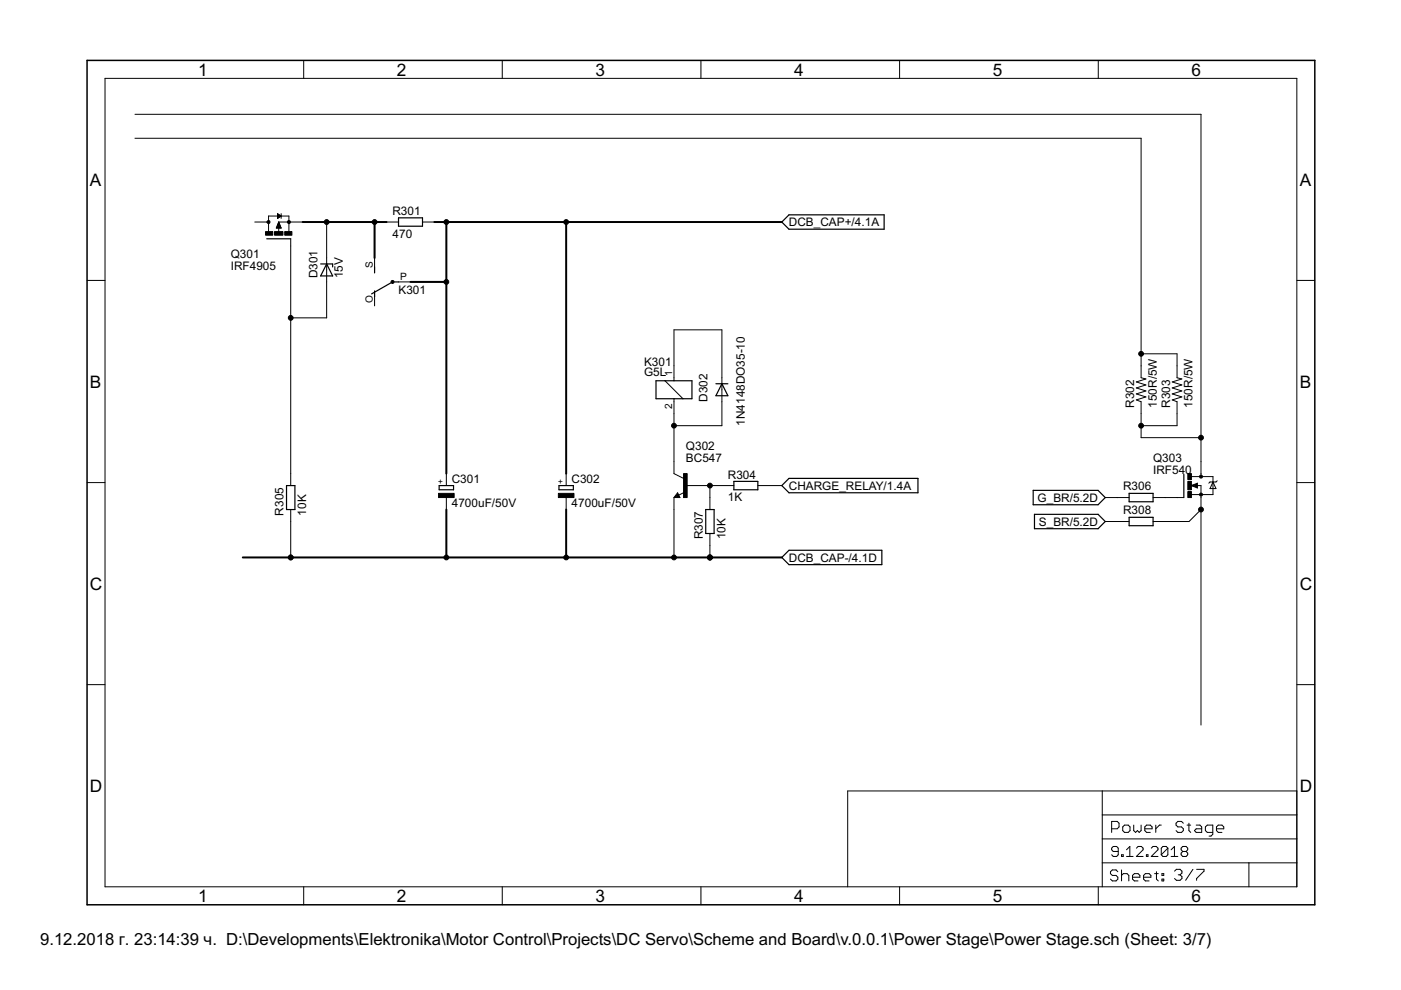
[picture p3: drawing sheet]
<svg xmlns="http://www.w3.org/2000/svg" width="297mm" height="210mm" viewBox="0 0 297 210" stroke-linecap="round" stroke-linejoin="round" font-family="sans-serif">
<g fill="#000" stroke="#000" stroke-width=".25">
<path d="M56.6 50.6h5zM68 56h1.3zM68 58.5h2.5zM69.3 56l-1.3 2.5zM69.3 56h1.2zM69.3 56l1.2 2.5zM70.5 56v.6zM79.4 56.6v1.3zM78.8 62.3l4.4-2.5zM83.2 59.8h1.3zM84.5 48h5.1zM84.5 46.2v1.8z"/>
<path d="M84.5 46.2h5.1zM89.6 46.2v1.8zM165.8 47.1l1.5-1.5zM165.8 47.1l1.5 1.5zM167.3 45.6h20.2zM167.3 48.6h20.2zM187.5 45.6v3zM79.4 61.7v1.2zM139.1 80.7v3.8zM139.1 80.7h1.9zM141 80.7h1.9zM139.1 84.5h3.8z"/>
<path d="M142.9 80.7h3.8zM142.9 84.5h1.9zM144.8 84.5h1.9zM146.7 80.7v3.8zM153.1 81.4l-1.3 2.5zM153.1 81.4l1.2 2.5zM151.8 81.4h1.3zM153.1 81.4h1.2zM151.8 83.9h2.5zM60.7 103v5zM62.5 103v5zM60.7 103h1.8z"/>
<path d="M60.7 108h1.8zM93.1 103.8h3.1zM93.1 103v.8zM93.1 103h3.1zM96.2 103v.8zM118.5 103.8h3.1zM118.5 103v.8zM118.5 103h3.1zM121.6 103v.8zM143.7 104.7l-.5 .7zM143.7 105l-.2 .2zM143.7 104.7l.2 .5z"/>
<path d="M143.2 105.4h.7zM143.5 105.2h.4zM149.6 108v5.1zM149.6 108h1.8zM149.6 113.1h1.8zM151.4 108v5.1zM155.6 102.1h5.1zM155.6 102.1v1.7zM155.6 103.8h5.1zM160.7 102.1v1.7zM165.8 118.2l1.5-1.5zM165.8 118.2l1.5 1.5z"/>
<path d="M165.8 103l1.5-1.6zM165.8 103l1.5 1.5zM167.3 116.7h19.7zM167.3 119.7h19.7zM167.3 101.4h27.3zM167.3 104.5h27.3zM187 116.7v3zM194.6 101.4v3.1zM219.1 104v3zM219.3 109.1v3zM219.1 107h13.7zM219.1 104h13.7z"/>
<path d="M219.3 112.1h13.5zM219.3 109.1h13.5zM234.3 105.5l-1.5 1.5zM232.8 104l1.5 1.5zM234.3 110.6l-1.5 1.5zM232.8 109.1l1.5 1.5zM239.4 106.4h5.1zM239.4 104.6v1.8zM239.4 111.5h5.1zM239.4 109.7v1.8zM239.4 104.6h5.1zM244.5 104.6v1.8z"/>
<path d="M239.4 109.7h5.1zM244.5 109.7v1.8zM251 100.5v5z"/>
</g>
<g fill="#000" stroke="#000" stroke-width=".21">
<path d="M22.3 16.6v171.4zM64.4 12.8v3.8zM106.5 12.8v3.8zM148.6 12.8v3.8zM190.7 12.8v3.8zM232.9 12.8v3.8zM22.3 16.6h252.7zM28.6 24.2h226zM28.6 29.3h213.3zM241.9 29.3v45.7zM254.6 24.2v68.6zM18.5 59.5h3.8z"/>
<path d="M54 47.1h2.6zM56.9 47.1v2zM56.6 47.1h.3zM56.9 45.8h2.1zM56.9 45.8v1.3zM59.1 47.1l-.5 1.2zM58.6 48.3h1zM58.6 48.2h.9zM58.7 48.1h.8zM58.7 48h.8zM58.8 47.9h.6zM58.8 47.8h.6z"/>
<path d="M58.8 45.3v1zM58.8 45.3l.8 .5zM58.8 46.2h.3zM58.8 46.1h.4zM58.8 45.9h.6zM58.8 45.8h.8zM58.8 45.7h.6zM58.8 45.6h.4zM58.8 45.5h.3zM58.9 47.6h.4zM58.9 47.5h.4zM59 47.4h.2z"/>
<path d="M59 47.3h.2zM59.1 47.1v2.1zM59.1 47.1l.5 1.2zM59.1 47.1h2.2zM58.8 46.3l.8-.5zM59.6 45.8v.5zM59.6 45.3v.5zM59.6 45.8h1.7zM61.3 45.8v1.3zM61.3 47.1v2zM61.6 50.6v1.6zM61.3 47.1h.3z"/>
<path d="M61.6 52.2v15.2zM61.6 47.1h2.6zM69.3 57.2v2.6zM69.3 54.7v2.5zM69.3 47.1v7.6zM69.3 59.8v7.6zM79.4 54.7v2.5zM82 47.1h2.5zM84.5 59.8h2.5zM89.6 47.1h2.5zM275 59.5h3.8zM61.6 67.4v33z"/>
<path d="M61.6 67.4h7.7zM79.4 62.3v2.6zM142.9 77.6v2.5zM142.9 69.9v7.7zM142.9 69.9h10.2zM153.1 69.9v10.2zM241.9 77.6v2.5zM241.9 75v2.6zM249.6 77.6v2.5zM249.6 75v2.6zM241.9 75h7.7zM142.9 85.2v2.5z"/>
<path d="M142.9 84.5v.7zM142.9 80.1v.6zM142.9 97.9v2.5zM142.9 87.7v2.6zM142.9 90.3v7.6zM142.9 90.3h10.2zM141 80.7l3.8 3.8zM153.1 82.6v2.6zM153.1 80.1v2.5zM153.1 85.2v5.1zM240.9 84.8l2.1-.6zM240.9 83.5l2.1-.6z"/>
<path d="M240.9 82.3l2.1-.7zM240.9 81l2.1-.7zM241.9 85.2v2.5zM240.9 84.8l1 .4zM241.9 87.7v2.6zM241.9 90.3v2.5zM241.9 92.8h12.7zM240.9 83.5l2.1 .7zM240.9 82.3l2.1 .6zM240.9 81l2.1 .6zM241.9 80.1l1.1 .2zM248.5 84.8l2.1-.6z"/>
<path d="M248.5 83.5l2.1-.6zM248.5 82.3l2.1-.7zM248.5 81l2.1-.7zM249.6 85.2v2.5zM248.5 84.8l1.1 .4zM249.6 87.7v2.6zM241.9 90.3h7.7zM248.5 83.5l2.1 .7zM248.5 82.3l2.1 .6zM248.5 81l2.1 .6zM249.6 80.1l1 .2zM254.6 97.9v2.5z"/>
<path d="M254.6 92.8v5.1zM18.5 102.3h3.8zM61.6 100.4v2.6zM61.6 108v2.6zM61.6 110.6v7.6zM94.6 105.5v2.5zM94.6 100.4v2.6zM120 105.5v2.5zM120 100.4v2.6zM142.9 105.5v2.5zM142.9 100.4l2 1zM142.9 105.5h1.3z"/>
<path d="M142.9 108v10.2zM143.7 104.5l-.8 1zM143.9 105l1.2-.6zM143.7 104.5l.5 1zM145.4 103h2.6zM150.5 105.5v2.5zM150.5 113.1v2.6zM150.5 115.7v2.5zM150.5 103v2.5zM148 103h2.5zM153.1 103h2.5zM150.5 103h2.6z"/>
<path d="M160.7 103h2.5zM163.2 103h2.6zM234.3 105.5h2.6zM234.3 110.6h2.6zM236.9 105.5h2.5zM236.9 110.6h2.5zM244.5 105.5h2.5zM244.5 110.6h2.5zM247 105.5h2.6zM247 110.6h5.1zM249.6 105.5h1.4zM252.1 110.6l2.5-2.6z"/>
<path d="M252.6 104.9h2zM252.6 103l1.3 .5zM253.7 103h.9zM253.9 102.4v1.1zM252.6 103l1.3-.6zM254.6 105.5v2.5zM252.6 101h2zM254.6 103v1.9zM254.6 100.4v.6zM254.6 101h2.6zM254.6 104.9v.6zM256.5 103.6h1.3z"/>
<path d="M256.5 102.2h.7zM256.5 102.2l-.2 .2zM257.2 101v1.2zM257.2 102.2v2.7zM254.6 104.9h2.6zM257.2 102.2l-.7 1.4zM257.2 102.2h.6zM257.2 102.2l.6 1.4zM257.8 102.2l.3-.3zM275 102.3h3.8zM18.5 145.2h3.8zM254.6 108v45.7z"/>
<path d="M275 145.2h3.8zM179.7 167.7h54zM233.7 167.7h41.3zM233.7 177.9h41.3zM233.7 172.8v5.1zM233.7 172.8h41.3zM233.7 167.7v5.1zM235.7 174.2v2.3zM235.7 174.2h1.2zM235.7 179.8v.4zM236 179.5l-.3 .3zM236 179.5h.7z"/>
<path d="M236.9 174.2l.4 .3zM235.7 175.7h1.2zM236.7 179.5l.4 .3zM237.3 174.5v.8zM237.3 175.3l-.4 .4zM238 175.3v.8zM238 176.1l.4 .4zM238.4 176.5h.8zM238 175.3l.4-.4zM239.2 176.5l.4-.4zM238.4 174.9h.8zM239.5 179.5v2.1z"/>
<path d="M239.6 175.3v.8zM239.2 174.9l.4 .4zM240.4 174.9v1.2zM240.4 176.1l.4 .4zM240.8 176.5l.4-.4zM241.2 176.1l.3 .4zM241.3 179.5l-.4 .3zM241.5 176.5l.4-.4zM241.9 174.9v1.2zM241.3 179.5h.7zM242 179.5l.4 .3zM242.7 175.3v.8z"/>
<path d="M242.7 175.3l.4-.4zM242.7 176.1l.4 .4zM243.1 174.9h.8zM243.1 176.5h.8zM243.9 174.9l.4 .4zM244.3 175.3v.4zM242.7 175.7h1.6zM244.5 179.5l-.4 .3zM245 174.9v1.6zM245 175.7l.8-.8zM244.5 179.5h.7zM245.2 179.5l.3 .3z"/>
<path d="M245.8 174.9h.4zM246.5 179.5l-.3 .3zM246.5 179.5h.8zM247.3 179.5l.3 .3zM247.6 179.8v1.4zM249 179.5v2.1zM249.3 174.5v.4zM249.3 174.9l.4 .4zM249.3 174.5l.4-.3zM249.7 175.3h.8zM249.3 176.1l.4 .4zM250.8 179.5l-.4 .3z"/>
<path d="M249.7 174.2h.8zM250.5 175.3l.4 .4zM249.7 176.5h.8zM250.8 179.5h.7zM250.5 174.2l.4 .3zM250.9 175.7v.4zM250.9 176.1l-.4 .4zM251.5 179.5l.3 .3zM251.7 174.9h.8zM251.8 179.8v.4zM252.1 174.5v1.6zM252.1 176.1l.4 .4z"/>
<path d="M253.2 176.1l.4-.4zM253.6 174.9h.8zM253.2 176.1l.4 .4zM253.6 175.7h1.2zM254.4 174.9l.4 .4zM254.8 175.3v1.2zM253.6 176.5h1.2zM255.6 175.3v.8zM255.6 176.1l.4 .4zM255.6 175.3l.4-.4zM256 176.5h1.1zM256.3 177.3h.5z"/>
<path d="M256.8 177.3l.3-.4zM257.1 174.9v2zM256 174.9h1.1zM257.9 175.3v.8zM257.9 175.3l.4-.4zM257.9 176.1l.4 .4zM258.3 174.9h.8zM258.3 176.5h.8zM259.1 174.9l.4 .4zM259.5 175.3v.4zM257.9 175.7h1.6zM275 172.8v5.1z"/>
<path d="M275 167.7v5.1zM22.3 188h252.7zM64.4 188v3.8zM106.5 188v3.8zM148.6 188v3.8zM179.7 167.7v20.3zM190.7 188v3.8zM232.9 188v3.8zM233.7 182.9v5.1zM233.7 177.9v5zM235.4 184.8v.4zM235.4 185.2l.4 .4z"/>
<path d="M235.7 181.2l.3 .4zM235.7 180.2l.3 .3zM235.4 184.8l.4-.4zM235.8 185.6h.8zM235.4 186.4l.4 .4zM236 181.6h.7zM236 180.5h1.1zM235.8 184.4h.8zM236.6 185.6l.4 .4zM235.8 186.8h.8zM237.1 181.2l-.4 .4zM236.6 184.4l.4 .4z"/>
<path d="M237 186v.4zM237 186.4l-.4 .4zM237.1 179.8v1.4zM237.8 181.2v.4zM237.8 181.2h.3zM237.8 184.4v2.4zM237.8 185.6l.4-.4zM238.1 181.2v.4zM237.8 181.6h.3zM238.2 185.2h.8zM238.8 180.2l.7-.7zM238.8 181.6h1.4z"/>
<path d="M239 185.2l.3 .4zM239.3 185.6v1.2zM240.1 185.6v.8zM240.1 185.6l.4-.4zM240.1 186.4l.4 .4zM240.5 185.2h.8zM240.9 181.6l1.5-1.4zM240.5 186.8h.8zM241.3 185.2l.4 .4zM241.7 185.6v.4zM240.1 186h1.6zM240.9 181.6h1.5z"/>
<path d="M242.4 179.8v.4zM242.5 185.6v.8zM242.5 185.6l.3-.4zM242.5 186.4l.3 .4zM242.8 185.2h.8zM243.1 181.2v.4zM243.1 181.2h.3zM243.4 181.2v.4zM243.1 181.6h.3zM242.8 186.8h.8zM243.6 185.2l.4 .4zM244 185.6v.4z"/>
<path d="M242.5 186h1.5zM244.1 181.6l1.4-1.4zM244.8 185.2h.8zM245.2 184.8v1.6zM245.2 186.4l.4 .4zM244.1 181.6h1.4zM245.5 179.8v.4zM246.2 179.8v1.4zM246.2 181.2l1.4-1.4zM246.4 185.2h.3zM246.4 185.2v.4zM246.4 186.4h.3z"/>
<path d="M246.4 186.4v.4zM246.2 181.2l.3 .4zM246.7 185.2v.4zM246.4 185.6h.3zM246.7 186.4v.4zM246.4 186.8h.3zM246.5 181.6h.8zM247.6 181.2l-.3 .4zM248.3 180.2l.7-.7zM248.3 181.6h1.4zM249 184.7l.4-.4zM249.4 184.3h.8z"/>
<path d="M249 186.3l.4 .3zM250.2 184.3l.4 .4zM249.8 185.5h.4zM250.2 185.5l.4 .4zM249.4 186.6h.8zM250.4 180.9v.3zM250.8 180.5l-.4 .4zM250.4 179.8v.4zM250.6 184.7v.4zM250.2 185.5l.4-.4zM250.6 185.9v.4zM250.2 186.6l.4-.3z"/>
<path d="M250.4 181.2l.4 .4zM250.4 180.2l.4 .3zM250.8 180.5h.7zM252.9 184.3l-1.5 2.3zM251.5 180.5l.3 .4zM250.8 181.6h.7zM251.8 180.2l-.3 .3zM251.8 180.9v.3zM251.8 181.2l-.3 .4zM253.7 184.3h1.6zM253.7 186.3v.3zM255.3 184.3v.4z"/>
<path d="M255.3 184.7l-1.6 1.6zM264.8 182.9v5.1zM264.8 182.9h10.2zM233.7 182.9h31.1zM275 182.9v5.1zM275 177.9v5zM275 16.6v171.4z"/>
<circle cx="56.9" cy="47.1" r=".33"/>
<circle cx="61.2" cy="47.1" r=".33"/>
<circle cx="69.3" cy="47.1" r=".51"/>
<circle cx="79.4" cy="47.1" r=".51"/>
<circle cx="83.2" cy="59.8" r=".33"/>
<circle cx="94.6" cy="59.8" r=".51"/>
<circle cx="94.6" cy="47.1" r=".51"/>
<circle cx="120" cy="47.1" r=".51"/>
<circle cx="61.6" cy="67.4" r=".51"/>
<circle cx="241.9" cy="75" r=".51"/>
<circle cx="142.9" cy="90.3" r=".51"/>
<circle cx="241.9" cy="90.3" r=".51"/>
<circle cx="254.6" cy="92.8" r=".51"/>
<circle cx="61.6" cy="118.2" r=".51"/>
<circle cx="94.6" cy="118.2" r=".51"/>
<circle cx="120" cy="118.2" r=".51"/>
<circle cx="142.9" cy="118.2" r=".51"/>
<circle cx="150.5" cy="103" r=".51"/>
<circle cx="150.5" cy="118.2" r=".51"/>
<circle cx="254.6" cy="108" r=".51"/>
<circle cx="254.6" cy="101" r=".33"/>
<circle cx="254.6" cy="104.8" r=".33"/>
</g>
<path d="M56.3 49.1h1.5v.8h-1.5zM58.2 49.1h1.8v.8h-1.8zM60.4 49.1h1.5v.8h-1.5zM93 104.6h3.3v.9h-3.3zM118.4 104.6h3.3v.9h-3.3zM144.9 100.4h.8v5.1h-.8zM251.8 104.2h.8v1.3h-.8zM251.8 100.4h.8v1.3h-.8zM251.8 102.1h.8v1.7h-.8z" fill="#000" stroke="#000" stroke-width=".21"/>
<path d="M18.5 12.8v179zM18.5 12.8h260.3zM252.9 103l.8 .2zM252.9 103l.8-.3zM253.7 103v.2zM253.5 103h.2zM18.5 191.8h260.3zM278.8 12.8v179z" fill="#000" stroke="#000" stroke-width=".32"/>
<g fill="#000" stroke="#000" stroke-width=".42">
<path d="M64.2 47.1h5.1zM69.3 47.1h10.1zM79.4 47.1h2.6zM79.4 47.1v7.6zM87 59.8h7.6zM92.1 47.1h2.5zM94.6 47.1v12.7zM94.6 47.1h25.4zM120 47.1h45.8zM51.5 118.2h10.1zM94.6 108v10.2zM61.6 118.2h33z"/>
<path d="M94.6 59.8v40.6zM120 108v10.2zM94.6 118.2h25.4zM120 47.1v53.3zM120 118.2h22.9zM142.9 118.2h7.6zM150.5 118.2h15.3z"/>
</g>
<g font-size="4.1">
<text x="42" y="16">1</text>
<text x="84.1" y="16">2</text>
<text x="126.3" y="16">3</text>
<text x="168.4" y="16">4</text>
<text x="210.5" y="16">5</text>
<text x="252.6" y="16">6</text>
<text x="19.1" y="39.3">A</text>
<text x="275.6" y="39.3">A</text>
<text x="19.1" y="82.2">B</text>
<text x="275.6" y="82.2">B</text>
<text x="19.1" y="125">C</text>
<text x="275.6" y="125">C</text>
<text x="19.1" y="167.9">D</text>
<text x="275.6" y="167.9">D</text>
<text x="42" y="191.2">1</text>
<text x="84.1" y="191.2">2</text>
<text x="126.3" y="191.2">3</text>
<text x="168.4" y="191.2">4</text>
<text x="210.5" y="191.2">5</text>
<text x="252.6" y="191.2">6</text>
</g>
<text font-size="4" x="8.5" y="200.4">9.12.2018 г. 23:14:39 ч. D:\Developments\Elektronika\Motor Control\Projects\DC Servo\Scheme and Board\v.0.0.1\Power Stage\Power Stage.sch (Sheet: 3/7)</text>
<g font-size="2.8">
<text x="83.2" y="45.6">R301</text>
<text x="167.3" y="48">DCB_CAP+/4.1A</text>
<text x="83.2" y="50.4">470</text>
<text x="48.9" y="57.2">IRF4905</text>
<text x="48.9" y="54.7">Q301</text>
<text x="67.3" y="59" transform="rotate(-90 67.3 59)">D301</text>
<text x="72.7" y="59" transform="rotate(-90 72.7 59)">15V</text>
<text x="84.5" y="62.3">K301</text>
<text x="136.5" y="77.6">K301</text>
<text x="136.5" y="79.7">G5L</text>
<text x="150" y="85.2" transform="rotate(-90 150 85.2)">D302</text>
<text x="240.4" y="86.4" transform="rotate(-90 240.4 86.4)">R302</text>
<text x="245.2" y="86.4" transform="rotate(-90 245.2 86.4)">150R/5W</text>
<text x="248.1" y="86.4" transform="rotate(-90 248.1 86.4)">R303</text>
<text x="252.9" y="86.4" transform="rotate(-90 252.9 86.4)">150R/5W</text>
<text x="145.4" y="95.3">Q302</text>
<text x="157.9" y="90.3" transform="rotate(-90 157.9 90.3)">1N4148DO35-10</text>
<text x="145.4" y="97.9">BC547</text>
<text x="154.3" y="101.5">R304</text>
<text x="244.5" y="100.4">IRF540</text>
<text x="244.5" y="97.9">Q303</text>
<text x="95.8" y="107.5">4700uF/50V</text>
<text x="95.8" y="102.5">C301</text>
<text x="121.2" y="107.5">4700uF/50V</text>
<text x="121.2" y="102.5">C302</text>
<text x="154.3" y="106.3">1K</text>
<text x="167.3" y="103.8">CHARGE_RELAY/1.4A</text>
<text x="220" y="106.4">G_BR/5.2D</text>
<text x="238.1" y="104">R306</text>
<text x="60.1" y="109.3" transform="rotate(-90 60.1 109.3)">R305</text>
<text x="64.9" y="109.3" transform="rotate(-90 64.9 109.3)">10K</text>
<text x="220.3" y="111.5">S_BR/5.2D</text>
<text x="238.1" y="109.1">R308</text>
<text x="149" y="114.4" transform="rotate(-90 149 114.4)">R307</text>
<text x="153.8" y="114.4" transform="rotate(-90 153.8 114.4)">10K</text>
<text x="167.3" y="119.1">DCB_CAP-/4.1D</text>
</g>
<g font-size="2.4">
<text x="79.1" y="56.9" transform="rotate(-90 79.1 56.9)">S</text>
<text x="84.8" y="59.4">P</text>
<text x="79.1" y="64.3" transform="rotate(-90 79.1 64.3)">O</text>
<text x="142.5" y="79.7" transform="rotate(-90 142.5 79.7)">1</text>
<text x="142.5" y="86.7" transform="rotate(-90 142.5 86.7)">2</text>
</g>
<g font-size="2">
<text x="94.1" y="102.5" transform="rotate(-90 94.1 102.5)">+</text>
<text x="119.5" y="102.5" transform="rotate(-90 119.5 102.5)">+</text>
</g>
</svg>
